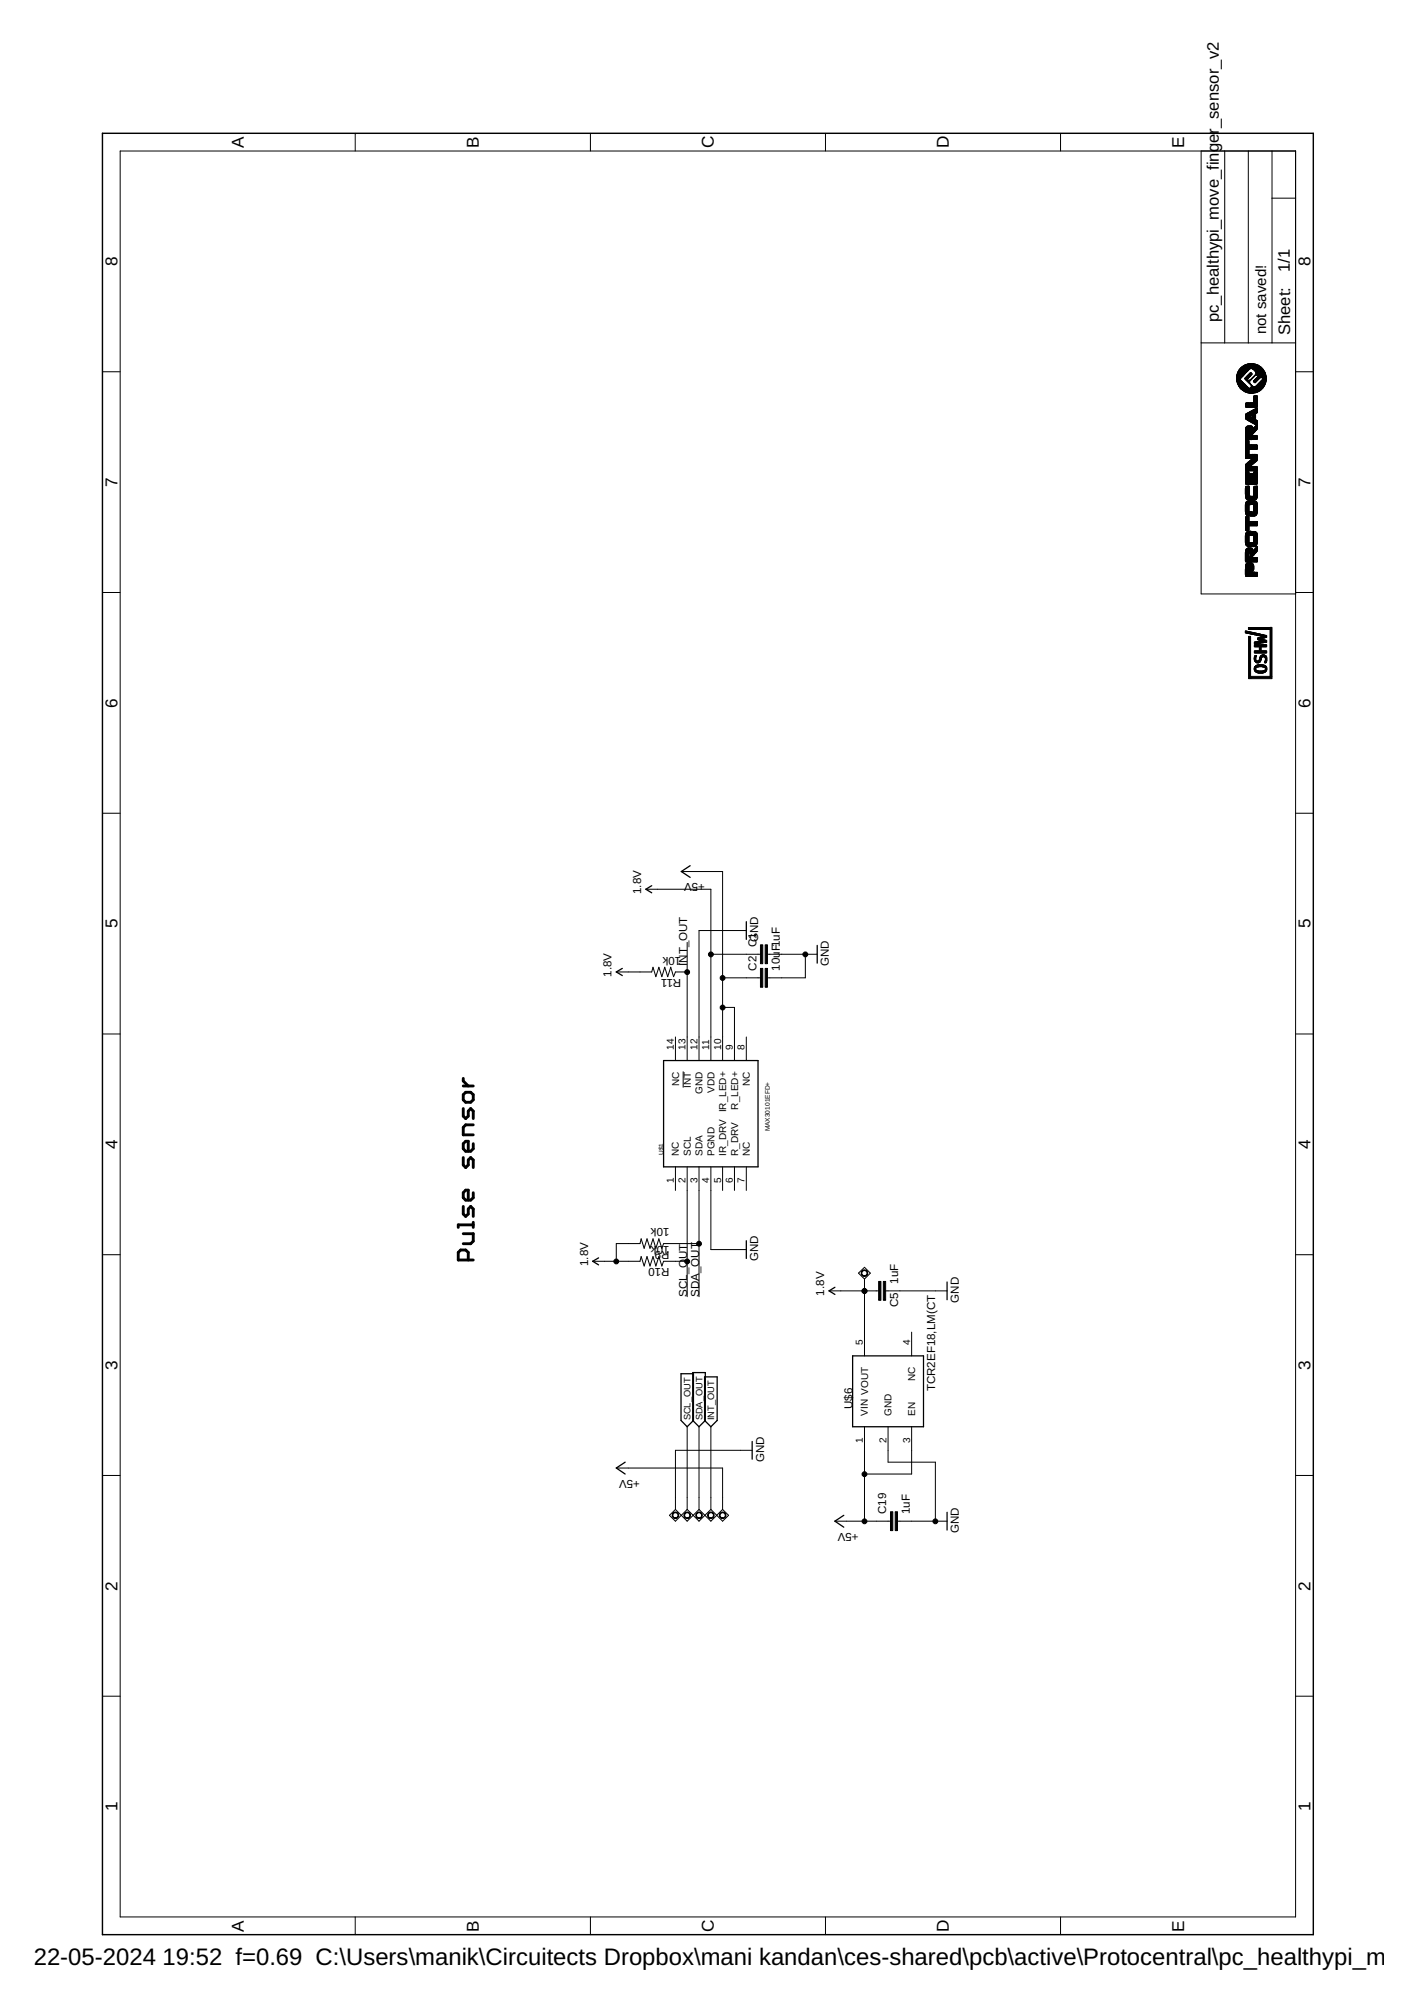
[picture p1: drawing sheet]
<svg xmlns="http://www.w3.org/2000/svg" width="210mm" height="297mm" viewBox="0 0 210 297" stroke-linecap="round" stroke-linejoin="round" font-family="sans-serif">
<g fill="none" stroke="#000" stroke-width=".15">
<path d="M52.6 19.7v2.7M87.5 19.7v2.7M122.3 19.7v2.7M157.1 19.7v2.7M17.8 22.4h174.1v261.6h-174.1zM177.9 22.4v65.6h14M181.4 22.4v28.4M184.9 22.4v28.4M188.4 29.4h3.5M188.4 22.4v28.4M15.2 55.1h2.6M177.9 50.8h14"/>
<path d="M191.9 55.1h2.6M15.2 87.8h2.6M191.9 87.8h2.6M15.2 120.5h2.6M95.7 131.7h9.6v25.4M100.9 129.1h6.1v28M101.8 139.6v17.5M110.6 137.9h-7.1v19.2M191.9 120.5h2.6M15.2 153.2h2.6M91.3 144h5.2l.2-.7 .5 1.4 .4-1.4 .4 1.4 .5-1.4 .4 1.4 .5-1.4 .4 1.4 .3-.7h1.7M100.1 153.6v3.5"/>
<path d="M101.2 158.7v2.4M105.3 141.4h7.3M107 149.2h1.8v7.9M107 144.9h5.6M110.6 153.6v3.5M113.7 141.4h7.4M119.3 141.4v3.5h-5.6M191.9 153.2h2.6M100.1 172.9v3.5M101.8 172.9v19.2M103.5 172.9v19.2M105.3 172.9v12.2h5.3"/>
<path d="M107 172.9v3.5M108.8 172.9v3.5M110.6 172.9v3.5M15.2 185.9h2.6M87.8 186.9h7l.2-.7 .4 1.4 .4-1.4 .5 1.4 .4-1.4 .5 1.4 .4-1.4 .4 1.4 .3-.7h3.5M103.5 184.2h-5.2l-.3 .7-.4-1.4-.4 1.4-.5-1.4-.4 1.4-.5-1.4-.4 1.4-.4-1.4-.2 .7h-3.5v2.7M122.8 191.2h7.4M127.2 188.6l.9-.9 .8 .9-.8 .9zM128.1 189.5v11.4M131.2 191.2h9.1M135 197.4v3.5M191.9 185.9h2.6"/>
<path d="M15.2 218.6h2.6M91.3 217.5h15.7v6.1M101.8 211.4v12.2M103.5 211.4v12.2M105.3 211.4v12.2M111.4 214.9h-11.3v8.7M128.1 211.4v14M131.6 211.4v5.2h7v8.8M135 211.4v7h-6.9M191.9 218.6h2.6M100.1 223.6l1.7 1.8 .9-.9M100.1 223.6l-.9 .9 .9 .9 1.7-1.8"/>
<path d="M101.8 223.6l.9 .9M102.7 224.5l.8 .9 .9-.9M103.5 223.6l.9 .9M103.5 223.6l-.8 .9M105.3 223.6l1.7 1.8 .9-.9-.9-.9M105.3 223.6l-.9 .9M107 223.6l-1.7 1.8-.9-.9M123.7 225.4h8.2M132.9 225.4h7.4M15.2 251.3h2.6M191.9 251.3h2.6M52.6 284v2.6"/>
<path d="M87.5 284v2.6M122.3 284v2.6M157.1 284v2.6"/>
</g>
<g fill="none" stroke="#000" stroke-width=".19">
<path d="M96.5 131.2l-.8 .5 .8 .6M102.2 128.2l-1.3 .9 1.3 .9M110.6 136.5v2.7M92.2 143.5l-.9 .5 .9 .5M98.3 157.1h14v15.8h-14zM121.1 140.1v2.6M88.7 186.4l-.9 .5 .9 .5M110.6 183.8v2.6M123.7 190.7l-.9 .5 .9 .6M140.3 189.9v2.7M92.6 216.6l-1.3 .9 1.3 .9M100.9 203.5h1.8v6.9l-.9 1-.9-1z"/>
<path d="M102.6 203.3h1.9v7.1l-1 1-.9-1zM104.4 204h1.8v6.4l-.9 1-.9-1zM111.4 213.6v2.6M126.3 200.9h10.5v10.5h-10.5zM125 224.5l-1.3 .9 1.3 .9M140.3 224v2.7"/>
</g>
<g fill="none" stroke="#000" stroke-width=".42">
<path d="M68.6 159.8v.3l.8 .8M68.6 164.2v1.2l.4 .3 .4-.3v-.8l.3-.4 .4 .4v1.1M68.6 171.5v1.1l.4 .4 .4-.4v-.7l.3-.4 .4 .4v1.1M68.6 178.7v1.2l.4 .3 .4-.3v-.8l.3-.4 .4 .4v1.1M68.6 162.2l.4-.4h.7l.4 .4v.7l-.4 .4h-.7l-.4-.4zM68.6 160.9h1.5M70.1 169.4v.8l-.4 .4h-.7l-.4-.4v-.8l.4-.3h.4v1.5M70.1 176.7v.7l-.4 .4h-.7l-.4-.4v-.7l.4-.4h.4v1.5M70.1 166.6h-1.1l-.4 .4v1.1h1.5M68.6 182.8h1.5v1.1l-.4 .4h-1.1M69.4 186.7v-1.2l-.4-.3h-.8l-.3 .3v1.2h2.2M70.1 181.5h-2.2v.3"/>
<path d="M70.1 181.1v.7"/>
</g>
<g fill="#000" stroke="#000" stroke-width=".15">
<path d="M183.2 55.7v.7zM183.2 55.5l.1 1.1zM183.3 55.4v1.3zM183.3 55.3v1.5zM183.3 55.2l.1 1.7zM183.4 55.1v1.9zM183.4 55v2zM183.4 55l.1 2.1zM183.5 54.9v2.3zM183.5 54.8l.1 2.5zM183.6 54.8v2.5zM183.6 54.7v2.7z"/>
<path d="M183.6 56.2l.1 1.2zM183.6 54.7l.1 1.5zM183.7 56.2v1.3zM183.7 54.6v1.5zM183.7 56.3v1.2zM183.7 56.3l.1 1.3zM183.7 54.5l.1 1.6zM183.8 56.3v1.3zM183.8 54.5v1.5zM183.8 56.4l.1 1.2zM183.8 54.5l.1 1.5zM183.9 56.4v1.3z"/>
<path d="M183.9 54.4v1.6zM183.9 54.4v1.5zM183.9 56.5l.1 1.2zM183.9 54.4l.1 1.5zM184 56.5v1.2zM184 54.4v1.5zM184 56.5v1.3zM184 54.3v1.5zM184 56.6l.1 1.2zM184 54.3l.1 1.5zM184.1 56.6v1.2zM184.1 54.3v1.5z"/>
<path d="M184.1 56.7v1.1zM184.1 54.3v1.4zM184.1 56.7l.1 1.2zM184.1 54.2l.1 1.5zM184.2 56.7v1.2zM184.2 54.2v1.4zM184.2 56.8v1.1zM184.2 56.8l.1 1.1zM184.2 54.2l.1 1.4zM184.3 56.8v1.2zM184.3 54.1v1.4zM184.3 56.9v1.1z"/>
<path d="M184.3 56.9l.1 1.1zM184.3 54.1l.1 1.3zM184.4 56.9v1.1zM184.4 54.1v1.3zM184.4 57v1.1zM184.4 56v.2zM184.4 57l.1 1.1zM184.4 56l.1 .2zM184.4 54.1l.1 1.2zM184.5 57v1.1zM184.5 55.9v.3zM184.5 54v1.3z"/>
<path d="M184.5 57.1l.1 1zM184.5 55.9l.1 .4zM184.5 54l.1 1.2zM184.6 57.1v1zM184.6 55.9v.4zM184.6 54v1.2zM184.6 55.8v.5zM184.6 57.2l.1 .9zM184.6 55.8l.1 .5zM184.6 54l.1 1.1zM184.7 57.2v.9zM184.7 56.3v.1z"/>
<path d="M184.7 55.8v.5zM184.7 54v1.1zM184.7 57.3v.8zM184.7 55.7v.5zM184.7 57.3l.1 .9zM184.7 56.3l.1 .2zM184.7 55.7l.1 .5zM184.7 54l.1 1.1zM184.8 57.3v.9zM184.8 56.3v.2zM184.8 55.7v.5zM184.8 54v1z"/>
<path d="M184.8 55.6v.5zM184.8 53.9v1.1zM184.8 57.4l.1 .8zM184.8 56.3l.1 .3zM184.8 55.6l.1 .5zM184.8 53.9l.1 1zM184.9 57.4v.8zM184.9 56.3v.3zM184.9 55.6v.5zM184.9 53.9v1zM184.9 57.5v.7zM184.9 55.5v.5z"/>
<path d="M184.9 57.5l.1 .7zM184.9 56.3l.1 .4zM184.9 55.5l.1 .5zM184.9 53.9l.1 .9zM185 57.5v.7zM185 56.3v.4zM185 55.5v.5zM185 53.9v.9zM185 57.6v.6zM185 55.4v.5zM185 57.6l.1 .6zM185 56.3l.1 .5z"/>
<path d="M185 55.4l.1 .5zM185 53.9l.1 .8zM185.1 57.6v.6zM185.1 56.3v.5zM185.1 55.4v.5zM185.1 53.9v.8zM185.1 57.5v.8zM185.1 56.7v.2zM185.1 56.3v.2zM185.1 55.3v.5zM185.1 57.5l.1 .8zM185.1 56.8l.1 .1z"/>
<path d="M185.1 56.3l.1 .1zM185.1 55.3l.1 .5zM185.1 53.9l.1 .8zM185.2 57.4v.9zM185.2 56.8v.1zM185.2 56.3v.1zM185.2 55.2v.6zM185.2 53.9v.7zM185.2 57.4l.1 .9zM185.2 56.9l.1 .1zM185.2 56.3h.1zM185.2 55.2l.1 .5z"/>
<path d="M185.2 53.9l.1 .7zM185.3 57.4v.9zM185.3 56.9v.1zM185.3 56.2v.1zM185.3 55.2v.5zM185.3 53.9v.7zM185.3 55.2v.4zM185.3 57.3l.1 1zM185.3 57l.1 .1zM185.3 56.2h.1zM185.3 55.3l.1 .3zM185.3 53.9l.1 .7z"/>
<path d="M185.4 57.3v1zM185.4 57v.1zM185.4 56.1v.1zM185.4 55.2v.3zM185.4 53.9v.7zM185.4 57.2v1.1zM185.4 55.3v.2zM185.4 57.2l.1 1.1zM185.4 57.1l.1 .1zM185.4 56l.1 .1zM185.4 55.4l.1 .1zM185.4 53.9l.1 .7z"/>
<path d="M185.5 57.1v1.2zM185.5 56v.1zM185.5 53.9v.7zM185.5 57.2v1.1zM185.5 53.9v.8zM185.5 57.2l.1 1.1zM185.5 55.9l.1 .1zM185.5 53.9l.1 .8zM185.6 57.2v1.1zM185.6 55.9v.1zM185.6 53.9v.8zM185.6 57.3l.1 1z"/>
<path d="M185.6 55.8l.1 .1zM185.6 53.9l.1 .8zM185.7 57.3v.9zM185.7 55.8v.1zM185.7 53.9v.9zM185.7 56.4v.2zM185.7 57.3l.1 .9zM185.7 56.4l.1 .2zM185.7 55.7l.1 .1zM185.7 53.9l.1 .9zM185.8 57.3v.9zM185.8 56.3v.3z"/>
<path d="M185.8 55.7v.1zM185.8 53.9v1zM185.8 57.3l.1 .9zM185.8 56.3l.1 .4zM185.8 55.6l.1 .1zM185.8 53.9l.1 1zM185.9 57.3v.9zM185.9 56.2v.5zM185.9 55.6v.1zM185.9 54v1zM185.9 57.3l.1 .9zM185.9 56.2l.1 .5z"/>
<path d="M185.9 55.5l.1 .1zM185.9 54l.1 1.1zM186 57.3v.9zM186 56.1v.5zM186 55.4v.2zM186 54v1.1zM186 57.2l.1 .9zM186 56.1l.1 .5zM186 55.4l.1 .2zM186 54l.1 1.2zM186.1 57.2v.9zM186.1 56v.6z"/>
<path d="M186.1 54v1.6zM186.1 57.1v1.1zM186.1 56v.5zM186.1 57.1l.1 1zM186.1 56l.1 .5zM186.1 54l.1 1.6zM186.2 57.1v1zM186.2 55.9v.6zM186.2 54v1.6zM186.2 55.9v.5zM186.2 54.1v1.5zM186.2 57l.1 1.1z"/>
<path d="M186.2 55.9l.1 .5zM186.2 54.1l.1 1.5zM186.3 57v1.1zM186.3 55.8v.5zM186.3 54.1v1.5zM186.3 56.9v1.1zM186.3 56.9l.1 1.1zM186.3 55.8l.1 .5zM186.3 54.1l.1 1.5zM186.4 56.9v1.1zM186.4 55.7v.5zM186.4 54.1v1.5z"/>
<path d="M186.4 56.8v1.2zM186.4 56.8l.1 1.2zM186.4 55.7l.1 .5zM186.4 54.2l.1 1.4zM186.5 56.7v1.3zM186.5 55.6v.5zM186.5 54.2v1.4zM186.5 54.2v1.9zM186.5 56.7l.1 1.2zM186.5 54.2l.1 1.9zM186.6 56.6v1.3zM186.6 54.3v1.7z"/>
<path d="M186.6 56.6l.1 1.2zM186.6 54.3l.1 1.7zM186.7 56.5v1.3zM186.7 54.3v1.6zM186.7 56.5l.1 1.3zM186.7 54.4l.1 1.5zM186.8 56.5v1.3zM186.8 54.4v1.5zM186.8 56.4v1.3zM186.8 54.4v1.4zM186.8 56.4l.1 1.3zM186.8 54.4l.1 1.5z"/>
<path d="M186.9 56.4v1.3zM186.9 54.5v1.4zM186.9 56.3v1.3zM186.9 56.3l.1 1.3zM186.9 54.5l.1 1.5zM187 56.3v1.3zM187 54.6v1.4zM187 56.2v1.3zM187 56.2l.1 1.3zM187 54.7l.1 1.4zM187.1 56.2v1.3zM187.1 54.7v1.4z"/>
<path d="M187.1 54.8v2.6zM187.1 54.8l.1 2.5zM187.2 54.9v2.4zM187.2 54.9v2.3zM187.2 55l.1 2.2zM187.3 55v2.1zM187.3 55.1v2zM187.3 55.1l.1 1.9zM187.4 55.2v1.7zM187.4 55.3l.1 1.6zM187.5 55.4v1.3zM187.5 55.6v1z"/>
<path d="M187.5 55.7l.1 .8zM184.5 74.7v1.1zM184.5 72.3v.9zM184.5 76.6l.1 2zM184.5 74.5l.1 1.6zM184.5 72.1l.1 1.6zM184.5 69.9l.1 1.8zM184.5 68.8l.1 .9zM184.5 67.3l.1 .6zM184.5 65.3l.1 2zM184.5 63.4l.1 1.7zM184.5 61.3l.1 .8z"/>
<path d="M184.5 59.8l.1 .5zM184.6 76.6v2zM184.6 74.4v1.8zM184.6 72.1v1.7zM184.6 69.9v1.8zM184.6 68.8v.9zM184.6 67.3v.6zM184.6 65.3v2zM184.6 63.3v1.8zM184.6 61.3v.8zM184.6 59.7v.6zM184.6 74.4v1.9z"/>
<path d="M184.6 72.1v1.8zM184.6 68.7v1zM184.6 76.6l.1 2zM184.6 74.3l.1 2zM184.6 72.1l.1 1.9zM184.6 69.9l.1 1.8zM184.6 68.7l.1 1zM184.6 67.3l.1 .6zM184.6 65.3l.1 2zM184.6 63.2l.1 1.9zM184.6 61.3l.1 .8zM184.6 59.7l.1 .6z"/>
<path d="M184.7 76.6v2zM184.7 74.3v2.1zM184.7 72.1v1.9zM184.7 69.9v1.8zM184.7 68.6v1.1zM184.7 67.3v.6zM184.7 65.3v2zM184.7 63.2v1.9zM184.7 61.3v.9zM184.7 59.7v.6zM184.7 61.2v1zM184.7 76.6l.1 2z"/>
<path d="M184.7 74.3l.1 2.1zM184.7 72.1l.1 1.9zM184.7 69.9l.1 1.8zM184.7 68.6l.1 1.1zM184.7 67.3l.1 .6zM184.7 65.3l.1 2zM184.7 63.2l.1 1.9zM184.7 61.2l.1 1zM184.7 59.7l.1 .6zM184.8 76.6v2zM184.8 74.2v2.2zM184.8 72.1v1.9z"/>
<path d="M184.8 69.9v1.8zM184.8 68.6v1.1zM184.8 67.3v.6zM184.8 65.3v2zM184.8 63.1v2zM184.8 61.2v1.1zM184.8 59.7v.6zM184.8 72v2zM184.8 76.6l.1 2zM184.8 74.2l.1 2.2zM184.8 72l.1 2zM184.8 69.9l.1 1.8z"/>
<path d="M184.8 68.5l.1 1.2zM184.8 67.3l.1 .6zM184.8 65.3l.1 2zM184.8 63.1l.1 2zM184.8 61.2l.1 1.1zM184.8 59.7l.1 .6zM184.9 76.6v2zM184.9 74.2v2.2zM184.9 72v2zM184.9 69.9v1.8zM184.9 68.5v1.2zM184.9 67.3v.6z"/>
<path d="M184.9 65.3v2zM184.9 63.1v2zM184.9 61.2v1.1zM184.9 59.7v.6zM184.9 68.4v1.3zM184.9 61.1v1.2zM184.9 76.6l.1 2zM184.9 74.2l.1 2.2zM184.9 72l.1 2zM184.9 69.9l.1 1.8zM184.9 68.4l.1 1.3zM184.9 67.3l.1 .6z"/>
<path d="M184.9 65.3l.1 2zM184.9 63.1l.1 2zM184.9 61.1l.1 1.2zM184.9 59.7l.1 .6zM185 76.6v2zM185 74.2v2.2zM185 72v2.1zM185 69.9v1.8zM185 68.4v1.3zM185 67.3v.6zM185 65.3v2zM185 63.1v2z"/>
<path d="M185 61.1v1.3zM185 59.7v.6zM185 78.7v.6zM185 77.3v.6zM185 75.8v.6zM185 74.2v.6zM185 71.1v.6zM185 65.9v.6zM185 78.7l.1 .6zM185 77.3l.1 .6zM185 75.8l.1 .6zM185 74.2l.1 .6z"/>
<path d="M185 73.5l.1 .6zM185 71.1l.1 .6zM185 68.3l.1 1.4zM185 67.3l.1 .6zM185 65.9l.1 .6zM185 64.5l.1 .6zM185 63.1l.1 .7zM185 61.1l.1 1.3zM185 59.7l.1 .6zM185.1 78.7v.6zM185.1 77.3v.6zM185.1 75.8v.6z"/>
<path d="M185.1 74.2v.6zM185.1 73.5v.6zM185.1 71.1v.6zM185.1 68.3v1.4zM185.1 67.3v.6zM185.1 65.9v.6zM185.1 64.5v.6zM185.1 63.1v.6zM185.1 61v1.4zM185.1 59.7v.6zM185.1 78.7l.1 .6zM185.1 77.3l.1 .6z"/>
<path d="M185.1 75.8l.1 .6zM185.1 74.2l.1 .6zM185.1 73.5l.1 .6zM185.1 71.1l.1 .6zM185.1 70.1l.1 .9zM185.1 68.3l.1 1.4zM185.1 67.3l.1 .6zM185.1 65.9l.1 .6zM185.1 64.5l.1 .6zM185.1 63.1l.1 .6zM185.1 61.7l.1 .8zM185.1 61l.1 .7z"/>
<path d="M185.1 59.7l.1 .6zM185.2 78.7v.6zM185.2 77.3v.6zM185.2 75.8v.6zM185.2 74.2v.6zM185.2 73.5v.6zM185.2 71.1v.6zM185.2 70.1v.9zM185.2 68.2v1.5zM185.2 67.3v.6zM185.2 65.9v.6zM185.2 64.5v.6z"/>
<path d="M185.2 63.1v.6zM185.2 61.7v.8zM185.2 61v.7zM185.2 59.7v.6zM185.2 78.7l.1 .6zM185.2 77.3l.1 .6zM185.2 75.8l.1 .7zM185.2 74.2l.1 .5zM185.2 73.5l.1 .6zM185.2 71.1l.1 .6zM185.2 70.1l.1 .9zM185.2 69.1l.1 .6z"/>
<path d="M185.2 68.2l.1 .9zM185.2 67.3l.1 .6zM185.2 65.9l.1 .6zM185.2 64.5l.1 .6zM185.2 63.1l.1 .8zM185.2 61.8l.1 .7zM185.2 60.9l.1 .8zM185.2 59.7l.1 .6zM185.3 78.7v.6zM185.3 77.3v.6zM185.3 75.8v.7zM185.3 74.2v.5z"/>
<path d="M185.3 73.5v.6zM185.3 71.1v.6zM185.3 70.1v.9zM185.3 69.1v.6zM185.3 68.2v.8zM185.3 67.3v.6zM185.3 65.9v.6zM185.3 63.1v2zM185.3 61.8v.7zM185.3 60.9v.8zM185.3 59.7v.6zM185.3 68.1v.9z"/>
<path d="M185.3 60.9v.7zM185.3 78.7l.1 .6zM185.3 77.3l.1 .6zM185.3 75.8l.1 .7zM185.3 74.2l.1 .5zM185.3 73.5l.1 .6zM185.3 71.1l.1 .6zM185.3 70.1l.1 .9zM185.3 69.1l.1 .6zM185.3 68.1l.1 .9zM185.3 67.3l.1 .6zM185.3 65.9l.1 .6z"/>
<path d="M185.3 63.1l.1 2zM185.3 61.8l.1 .7zM185.3 60.9l.1 .7zM185.3 59.7l.1 .6zM185.4 78.7v.6zM185.4 77.3v.6zM185.4 75.8v.7zM185.4 74.2v.5zM185.4 73.5v.6zM185.4 71.1v.6zM185.4 70.1v.9zM185.4 69.1v.6z"/>
<path d="M185.4 68.1v.8zM185.4 67.3v.6zM185.4 65.9v.6zM185.4 63.1v2zM185.4 61.8v.8zM185.4 60.9v.7zM185.4 59.7v.6zM185.4 64.5v.6zM185.4 63.1v1.4zM185.4 61.9v.7zM185.4 78.7l.1 .6zM185.4 77.3l.1 .6z"/>
<path d="M185.4 75.8l.1 .7zM185.4 74.2l.1 .5zM185.4 73.5l.1 .6zM185.4 71.1l.1 .6zM185.4 70.1l.1 .9zM185.4 69.1l.1 .6zM185.4 68l.1 .9zM185.4 67.3l.1 .6zM185.4 65.9l.1 .6zM185.4 64.5l.1 .6zM185.4 63.1l.1 1.4zM185.4 61.9l.1 .7z"/>
<path d="M185.4 60.8l.1 .8zM185.4 59.7l.1 .6zM185.5 78.7v.6zM185.5 77.3v.6zM185.5 75.9v.6zM185.5 74.2v.5zM185.5 73.5v.6zM185.5 71.1v.6zM185.5 70.1v.9zM185.5 69.1v.6zM185.5 68v.8zM185.5 67.3v.6z"/>
<path d="M185.5 65.9v.6zM185.5 64.5v.6zM185.5 63.2v1.2zM185.5 61.9v.8zM185.5 60.8v.8zM185.5 59.7v.6zM185.5 67.9v.9zM185.5 60.8v1zM185.5 78.7l.1 .6zM185.5 77.3l.1 .6zM185.5 75.9l.1 .6zM185.5 74.2l.1 .5z"/>
<path d="M185.5 73.5l.1 .6zM185.5 71.1l.1 .6zM185.5 70.1l.1 .9zM185.5 69.1l.1 .6zM185.5 67.3l.1 1.5zM185.5 65.9l.1 .6zM185.5 64.5l.1 .6zM185.5 63.2l.1 1.1zM185.5 62l.1 .7zM185.5 60.8l.1 1zM185.5 59.7l.1 .6zM185.6 78.7v.6z"/>
<path d="M185.6 77.3v.6zM185.6 75.9v.6zM185.6 74.2v.5zM185.6 73.5v.6zM185.6 71.1v.6zM185.6 70.1v.9zM185.6 69.1v.6zM185.6 67.3v1.5zM185.6 65.9v.6zM185.6 64.5v.6zM185.6 63.3v1zM185.6 62v.7z"/>
<path d="M185.6 60.8v1zM185.6 59.7v.6zM185.6 67.3v1.4zM185.6 63.4v.9zM185.6 60.7v1.1zM185.6 78.7l.1 .6zM185.6 77.3l.1 .6zM185.6 75.9l.1 .6zM185.6 74.2l.1 .6zM185.6 73.5l.1 .6zM185.6 71.1l.1 .6zM185.6 69.1l.1 .6z"/>
<path d="M185.6 67.3l.1 1.4zM185.6 65.9l.1 .6zM185.6 64.5l.1 .6zM185.6 63.4l.1 .8zM185.6 62l.1 .7zM185.6 60.7l.1 1.1zM185.6 59.7l.1 .6zM185.7 78.7v.6zM185.7 77.3v.6zM185.7 75.9v.6zM185.7 74.2v.6zM185.7 73.5v.6z"/>
<path d="M185.7 71.1v.6zM185.7 69.1v.6zM185.7 67.3v1.4zM185.7 65.9v.6zM185.7 64.5v.6zM185.7 63.5v.7zM185.7 62v.8zM185.7 60.7v1.2zM185.7 59.7v.6zM185.7 75.6v.9zM185.7 73.2v.9zM185.7 67.3v1.3z"/>
<path d="M185.7 63.4v.7zM185.7 77.3l.1 .6zM185.7 74.2l.1 2.3zM185.7 72.1l.1 2zM185.7 69.9l.1 1.8zM185.7 69.1l.1 .6zM185.7 67.3l.1 1.3zM185.7 65.9l.1 .6zM185.7 64.5l.1 .6zM185.7 63.4l.1 .7zM185.7 62.1l.1 .7zM185.7 60.7l.1 1.2z"/>
<path d="M185.7 58.6l.1 1.7zM185.8 77.3v.6zM185.8 74.2v2.3zM185.8 72.1v2zM185.8 69.9v1.8zM185.8 69.1v.6zM185.8 67.3v1.3zM185.8 65.9v.6zM185.8 64.5v.6zM185.8 63.4v.7zM185.8 62.1v.7zM185.8 60.7v1.2z"/>
<path d="M185.8 58.6v1.7zM185.8 74.2v2.2zM185.8 72.1v1.9zM185.8 63.3v.7zM185.8 60.6v1.3zM185.8 77.3l.1 .6zM185.8 74.2l.1 2.2zM185.8 72.1l.1 1.9zM185.8 69.9l.1 1.8zM185.8 69.1l.1 .6zM185.8 67.3l.1 1.3zM185.8 65.9l.1 .6z"/>
<path d="M185.8 64.5l.1 .6zM185.8 63.2l.1 .8zM185.8 62.1l.1 .8zM185.8 60.6l.1 1.4zM185.8 58.6l.1 1.7zM185.9 77.3v.6zM185.9 74.2v2.2zM185.9 72.1v1.9zM185.9 69.8v1.9zM185.9 69.1v.6zM185.9 67.3v1.2zM185.9 65.9v.6z"/>
<path d="M185.9 64.5v.6zM185.9 63.2v.8zM185.9 62.1v.8zM185.9 60.6v1.4zM185.9 58.6v1.7zM185.9 63.2v.7zM185.9 62.2v.7zM185.9 77.3l.1 .6zM185.9 74.2l.1 2.2zM185.9 72.1l.1 1.9zM185.9 69.8l.1 1.9zM185.9 69.1l.1 .6z"/>
<path d="M185.9 67.3l.1 1.1zM185.9 65.9l.1 .6zM185.9 64.5l.1 .6zM185.9 63.1l.1 .8zM185.9 62.2l.1 .7zM185.9 60.6l.1 1.4zM185.9 58.6l.1 1.7zM186 77.3v.6zM186 74.2v2.2zM186 72.1v1.9zM186 69.8v1.9zM186 69.1v.6z"/>
<path d="M186 67.3v1.1zM186 65.9v.6zM186 64.5v.6zM186 63.1v.7zM186 62.2v.7zM186 60.6v.7zM186 58.6v1.7zM186 77.3l.1 .6zM186 74.3l.1 2.1zM186 72l.1 2zM186 69.8l.1 1.9zM186 69.1l.1 .6z"/>
<path d="M186 67.3l.1 1.1zM186 65.9l.1 .6zM186 64.5l.1 .6zM186 63.1l.1 .7zM186 62.2l.1 .7zM186 60.5l.1 .7zM186 58.6l.1 1.7zM186.1 77.3v.6zM186.1 74.3v2zM186.1 72v2zM186.1 69.8v1.9zM186.1 69.1v.6z"/>
<path d="M186.1 67.3v1.1zM186.1 65.9v.6zM186.1 64.5v.6zM186.1 63v.8zM186.1 62.2v.7zM186.1 60.5v.7zM186.1 58.6v1.7zM186.1 72v1.9zM186.1 67.3v1zM186.1 63v.7zM186.1 77.3l.1 .6zM186.1 74.4l.1 1.9z"/>
<path d="M186.1 72l.1 1.9zM186.1 69.8l.1 1.9zM186.1 69.1l.1 .6zM186.1 67.3l.1 1zM186.1 65.9l.1 .6zM186.1 64.5l.1 .6zM186.1 62.3l.1 1.4zM186.1 60.5l.1 .7zM186.1 58.6l.1 1.7zM186.2 77.3v.6zM186.2 74.4v1.8zM186.2 72v1.8z"/>
<path d="M186.2 69.8v1.9zM186.2 69.1v.6zM186.2 67.3v1zM186.2 65.9v.6zM186.2 64.5v.6zM186.2 62.3v1.3zM186.2 60.5v.7zM186.2 58.6v1.7zM186.2 74.5v1.5zM186.2 67.3v.9zM186.2 60.5v.6zM186.2 77.3l.1 .6z"/>
<path d="M186.2 74.7l.1 1.1zM186.2 72l.1 1.5zM186.2 69.6l.1 .1zM186.2 66.4l.1 .1zM186.2 62.3l.1 1.2zM186.2 60.4l.1 .8zM184.5 84.3v.8zM184.5 81.8v1.3zM184.5 79.3v1.1zM184.5 93.5v.3zM184.5 83.7l.1 1.7zM184.5 81.5l.1 1.7z"/>
<path d="M184.5 79.1l.1 1.6zM184.5 93.5l.1 .3zM184.6 83.6v1.8zM184.6 81.4v1.8zM184.6 79v1.7zM184.6 93.5v.2zM184.6 83.5v1.9zM184.6 81.3v1.9zM184.6 78.9v1.9zM184.6 93.5v.3zM184.6 83.5l.1 1.9zM184.6 81.3l.1 1.9z"/>
<path d="M184.6 78.9l.1 1.9zM184.6 93.5l.1 .3zM184.7 83.5v1.9zM184.7 81.3v1.9zM184.7 78.8v2.1zM184.7 93.5v.3zM184.7 83.4v2zM184.7 83.4l.1 2zM184.7 81.3l.1 1.9zM184.7 78.8l.1 2.1zM184.7 93.5l.1 .3zM184.8 83.4v2z"/>
<path d="M184.8 81.2v2zM184.8 78.8v2.1zM184.8 93.5v.3zM184.8 78.7v2.2zM184.8 83.4l.1 2zM184.8 81.2l.1 2zM184.8 78.7l.1 2.2zM184.8 93.5l.1 .3zM184.9 83.4v2zM184.9 81.2v2zM184.9 78.7v2.2zM184.9 93.6v.2z"/>
<path d="M184.9 78.7v2.3zM184.9 83.4l.1 2zM184.9 81.2l.1 2zM184.9 78.7l.1 2.3zM184.9 93.6l.1 .3zM184.9 93h3.2v.3h-3.2zM185 83.4v2zM185 81.2v2zM185 78.7v2.3zM185 93.6v.3zM185 82.4v.8zM185 81.2v.8z"/>
<path d="M185 80.4v.6zM185 84.8l.1 .6zM185 83.4l.1 .6zM185 82.6l.1 .6zM185 81.2l.1 .7zM185 80.4l.1 .6zM185 93.6l.1 .3zM185.1 84.8v.6zM185.1 83.4v.5zM185.1 82.6v.6zM185.1 81.2v.6zM185.1 80.4v.6z"/>
<path d="M185.1 93.6v.3zM185.1 84.8l.1 .6zM185.1 83.4l.1 .5zM185.1 82.6l.1 .6zM185.1 81.2l.1 .6zM185.1 80.4l.1 .6zM185.1 93.6l.1 .3zM185.2 84.8v.6zM185.2 83.4v.6zM185.2 82.6v.6zM185.2 81.2v.6zM185.2 80.4v.6z"/>
<path d="M185.2 93.6v.3zM185.2 84.8l.1 .6zM185.2 83.4l.1 .7zM185.2 82.6l.1 .6zM185.2 81.2l.1 .7zM185.2 80.4l.1 .6zM185.2 93.6l.1 .3zM185.3 83.4v2zM185.3 81.2v2zM185.3 80.4v.6zM185.3 93.6v.3zM185.3 83.4l.1 2z"/>
<path d="M185.3 81.2l.1 2zM185.3 80.4l.1 .6zM185.3 93.6l.1 .3zM185.4 83.4v2zM185.4 81.2v2zM185.4 80.4v.6zM185.4 93.7v.2zM185.4 84.8l.1 .6zM185.4 83.4l.1 1.3zM185.4 82.6l.1 .6zM185.4 81.2l.1 1.3zM185.4 80.4l.1 .6z"/>
<path d="M185.4 93.7l.1 .3zM185.5 84.8v.6zM185.5 83.4v1.2zM185.5 82.6v.6zM185.5 81.3v1.2zM185.5 80.4v.6zM185.5 93.7v.3zM185.5 83.5v1.1zM185.5 84.8l.1 .6zM185.5 83.5l.1 1.1zM185.5 82.6l.1 .6zM185.5 81.3l.1 1.1z"/>
<path d="M185.5 80.4l.1 .6zM185.5 93.7l.1 .3zM185.6 84.8v.6zM185.6 83.5v1zM185.6 82.6v.6zM185.6 81.4v1zM185.6 80.4v.6zM185.6 93.7v.3zM185.6 83.6v.9zM185.6 81.4v.9zM185.6 84.8l.1 .6zM185.6 83.6l.1 .9z"/>
<path d="M185.6 82.6l.1 .6zM185.6 81.5l.1 .8zM185.6 80.4l.1 .6zM185.6 93.7l.1 .3zM185.7 84.8v.6zM185.7 83.7v.7zM185.7 82.6v.6zM185.7 81.6v.7zM185.7 80.4v.6zM185.7 93.7v.3zM185.7 83.8v.5zM185.7 81.5v.8z"/>
<path d="M185.7 80.1v.9zM185.7 84.8l.1 .6zM185.7 82.6l.1 .6zM185.7 81.5l.1 .7zM185.7 78.7l.1 2.3zM185.7 93.7l.1 .3zM185.8 84.8v.6zM185.8 82.6v.6zM185.8 81.4v.7zM185.8 78.7v2.3zM185.8 99v.2zM185.8 97.5v.2z"/>
<path d="M185.8 93.7v.3zM185.8 98.8v.5zM185.8 97.3v.5zM185.8 96.4v.3zM185.8 95.5v.3zM185.8 95.1v.3zM185.8 84.8l.1 .6zM185.8 82.6l.1 .6zM185.8 81.3l.1 .8zM185.8 78.7l.1 2.3zM185.8 98.8l.1 .6zM185.8 97.2l.1 .7z"/>
<path d="M185.8 96.4l.1 .3zM185.8 95.5l.1 .3zM185.8 95.1l.1 .3zM185.8 93.8l.1 .2zM185.9 84.8v.6zM185.9 82.6v.6zM185.9 81.3v.7zM185.9 78.7v2.3zM185.9 98.7v.8zM185.9 97.1v.9zM185.9 96.4v.3zM185.9 95.5v.3z"/>
<path d="M185.9 95.1v.3zM185.9 93.8v.2zM185.9 78.8v2.1zM185.9 93.8v.3zM185.9 84.8l.1 .6zM185.9 82.6l.1 .6zM185.9 81.2l.1 .8zM185.9 78.8l.1 2.1zM185.9 98.7l.1 .8zM185.9 97.1l.1 .9zM185.9 96.4l.1 .3zM185.9 95.5l.1 .3z"/>
<path d="M185.9 95.1l.1 .3zM185.9 93.8l.1 .3zM186 84.8v.6zM186 82.6v.6zM186 81.2v.7zM186 78.8v2.1zM186 98.7v.8zM186 97.1v1zM186 96.4v.3zM186 95.5v.3zM186 95.1v.3zM186 93.8v.3z"/>
<path d="M186 84.8l.1 .6zM186 82.6l.1 .6zM186 81.2l.1 .7zM186 78.8l.1 2.1zM186 99.3l.1 .2zM186 98.6l.1 .4zM186 97.8l.1 .3zM186 97.1l.1 .3zM186 96.4l.1 .3zM186 95.5l.1 .3zM186 95.1l.1 .3zM186 93.8l.1 .3z"/>
<path d="M186.1 84.8v.6zM186.1 82.6v.6zM186.1 81.1v.8zM186.1 78.8v2.1zM186.1 99.3v.3zM186.1 98.6v.3zM186.1 97.9v.2zM186.1 97.1v.2zM186.1 96.4v.3zM186.1 95.5v.3zM186.1 95.1v.3zM186.1 93.8v.3z"/>
<path d="M186.1 81.1v.7zM186.1 78.9v1.9zM186.1 97.9v.3zM186.1 97.1v.1zM186.1 84.8l.1 .6zM186.1 82.6l.1 .6zM186.1 81l.1 .8zM186.1 78.9l.1 1.9zM186.1 99.3l.1 .3zM186.1 98.6l.1 .3zM186.1 97.9l.1 .3zM186.1 96.4l.1 .3z"/>
<path d="M186.1 95.5l.1 .3zM186.1 95.1l.1 .3zM186.1 93.8l.1 .3zM186.2 84.8v.6zM186.2 82.6v.6zM186.2 81v.7zM186.2 78.9v1.8zM186.2 99.3v.3zM186.2 98.5v.3zM186.2 97.9v.3zM186.2 96.4v.3zM186.2 95.5v.3z"/>
<path d="M186.2 95.1v.3zM186.2 93.9v.2zM186.2 79v1.6zM186.2 99.4v.3zM186.2 84.8l.1 .6zM186.2 82.6l.1 .6zM186.2 81l.1 .5zM186.2 79.3l.1 1zM186.2 99.4l.1 .3zM186.2 98.5l.1 .3zM186.2 97.9l.1 .3zM186.2 96.4l.1 .3z"/>
<path d="M186.2 95.5l.1 .3zM186.2 95.1l.1 .3zM186.2 93.9l.1 .2zM186.3 99.4v.3zM186.3 98.5v.3zM186.3 97.9v.3zM186.3 96.4v.3zM186.3 95.5v.3zM186.3 95.1v.2zM186.3 93.9v.2zM186.3 94.5v.3zM186.3 99.4l.1 .3z"/>
<path d="M186.3 98.5l.1 .3zM186.3 97.9l.1 .3zM186.3 96.4l.1 .3zM186.3 95.5l.1 .3zM186.3 95.1l.1 .2zM186.3 94.5l.1 .3zM186.3 93.9l.1 .2zM186.4 99.4v.3zM186.4 98.5v.3zM186.4 97.9v.3zM186.4 96.4v.3zM186.4 95.5v.3z"/>
<path d="M186.4 95.1v.2zM186.4 94.5v.3zM186.4 93.9v.2zM186.4 99.4l.1 .3zM186.4 98.5l.1 .3zM186.4 97.9l.1 .3zM186.4 96.4l.1 .3zM186.4 95.5l.1 .3zM186.4 95l.1 .3zM186.4 94.5l.1 .3zM186.4 93.9l.1 .3zM186.5 99.4v.3z"/>
<path d="M186.5 98.5v.3zM186.5 97.9v.2zM186.5 96.4v.3zM186.5 95.5v.3zM186.5 95v.3zM186.5 94.4v.4zM186.5 93.9v.3zM186.5 97.8v.3zM186.5 99.4l.1 .3zM186.5 98.5l.1 .3zM186.5 97.6l.1 .5zM186.5 95.5l.1 1.2z"/>
<path d="M186.5 95l.1 .3zM186.5 94.4l.1 .4zM186.5 93.9l.1 .3zM186.6 99.4v.3zM186.6 98.5v.3zM186.6 97.5v.6zM186.6 95.5v1.2zM186.6 95v.3zM186.6 94.4v.4zM186.6 93.9v.3zM186.6 97.4v.7zM186.6 94.4v.5z"/>
<path d="M186.6 99.4l.1 .3zM186.6 98.5l.1 .3zM186.6 97.3l.1 .7zM186.6 95.5l.1 1.2zM186.6 95l.1 .3zM186.6 94.4l.1 .5zM186.6 94l.1 .2zM186.7 99.4v.3zM186.7 98.5v.3zM186.7 97.3v.7zM186.7 95.5v1.2zM186.7 95v.3z"/>
<path d="M186.7 94.7v.2zM186.7 94.4v.2zM186.7 94v.2zM186.7 99.4l.1 .3zM186.7 98.5l.1 .3zM186.7 97.2l.1 .7zM186.7 95.5l.1 1.2zM186.7 95l.1 .2zM186.7 94.7l.1 .2zM186.7 94.4l.1 .2zM186.7 94l.1 .2zM186.8 99.4v.3z"/>
<path d="M186.8 98.5v.3zM186.8 97.1v.8zM186.8 95.5v1.2zM186.8 95v.2zM186.8 94.7v.2zM186.8 94.4v.2zM186.8 94v.3zM186.8 97.1v.6zM186.8 96.4v.3zM186.8 95.5v.3zM186.8 99.4l.1 .3zM186.8 98.5l.1 .3z"/>
<path d="M186.8 97.1l.1 .5zM186.8 96.4l.1 .3zM186.8 95.5l.1 .3zM186.8 95l.1 .2zM186.8 94.7l.1 .2zM186.8 94.4l.1 .2zM186.8 94l.1 .3zM186.9 99.4v.3zM186.9 98.5v.3zM186.9 97.1v.4zM186.9 96.4v.3zM186.9 95.5v.3z"/>
<path d="M186.9 95v.2zM186.9 94.7v.2zM186.9 94.4v.2zM186.9 94v.3zM186.9 97v.4zM186.9 99.4l.1 .3zM186.9 98.5l.1 .3zM186.9 97l.1 .3zM186.9 96.4l.1 .3zM186.9 95.5l.1 .3zM186.9 95l.1 .2zM186.9 94.7l.1 .2z"/>
<path d="M186.9 94.4l.1 .2zM186.9 94l.1 .3zM187 99.4v.3zM187 98.5v.3zM187 97v.3zM187 96.4v.3zM187 95.5v.3zM187 95v.2zM187 94.7v.2zM187 94.3v.3zM187 94v.3zM187 99.4l.1 .3z"/>
<path d="M187 98.5l.1 .3zM187 97l.1 .3zM187 96.4l.1 .3zM187 95.5l.1 .3zM187 95l.1 .2zM187 94.7l.1 .2zM187 94.3l.1 .3zM187 94l.1 .3zM187.1 99.4v.3zM187.1 98.5v.3zM187.1 97v.3zM187.1 96.4v.3z"/>
<path d="M187.1 95.5v.3zM187.1 95v.2zM187.1 94.8v.1zM187.1 94.3v.3zM187.1 94v.3zM187.1 94.8v.4zM187.1 94.3v.2zM187.1 94.1v.2zM187.1 99.4l.1 .3zM187.1 98.5l.1 .3zM187.1 97l.1 .3zM187.1 96.4l.1 .3z"/>
<path d="M187.1 95.5l.1 .3zM187.1 94.8l.1 .4zM187.1 94.1l.1 .4zM187.2 99.4v.3zM187.2 98.5v.3zM187.2 97v.3zM187.2 96.4v.3zM187.2 95.5v.3zM187.2 94.8v.4zM187.2 94.1v.4zM187.2 99.3l.1 .3zM187.2 98.5l.1 .3z"/>
<path d="M187.2 97l.1 .3zM187.2 96.4l.1 .3zM187.2 95.5l.1 .3zM187.2 94.8l.1 .4zM187.2 94.1l.1 .4zM187.3 99.3v.3zM187.3 98.6v.3zM187.3 97v.3zM187.3 96.4v.3zM187.3 95.5v.3zM187.3 94.8v.4zM187.3 94.1v.4z"/>
<path d="M187.3 98.1v.1zM187.3 99.3l.1 .3zM187.3 98.6l.1 .3zM187.3 98l.1 .2zM187.3 97.1l.1 .3zM187.3 96.4l.1 .3zM187.3 95.5l.1 .3zM187.3 94.8l.1 .4zM187.3 94.1l.1 .4zM187.4 99.3v.3zM187.4 98.6v.3zM187.4 97.9v.3z"/>
<path d="M187.4 97.1v.3zM187.4 96.4v.3zM187.4 95.5v.3zM187.4 94.8v.4zM187.4 94.1v.4zM187.4 99.2l.1 .4zM187.4 98.6l.1 .4zM187.4 97.8l.1 .4zM187.4 97.1l.1 .4zM187.4 96.4l.1 .3zM187.4 95.5l.1 .3zM187.4 94.8l.1 .3z"/>
<path d="M187.4 94.1l.1 .3zM187.5 98.6v.9zM187.5 97.1v1.1zM187.5 96.4v.3zM187.5 95.5v.3zM187.5 94.8v.3zM187.5 94.1v.3zM187.5 98.7v.8zM187.5 98.7l.1 .7zM187.5 97.2l.1 1zM187.5 96.4l.1 .3zM187.5 95.5l.1 .3z"/>
<path d="M187.5 94.9l.1 .3zM187.5 94.1l.1 .3zM187.6 98.7v.7zM187.6 97.2v.9zM187.6 96.4v.3zM187.6 95.5v.3zM187.6 94.9v.3zM187.6 94.1v.3zM187.6 98.8v.5zM187.6 97.3v.7zM187.6 94.2v.2zM187.6 98.9l.1 .3z"/>
<path d="M187.6 97.4l.1 .5zM185 94.3h.3v6.2h-.3zM185.3 100.2h3.1v.3h-3.1zM188.1 92.9h.3v7.3h-.3zM112.6 140h.4v2.8h-.4zM112.6 143.5h.4v2.8h-.4zM113.3 140h.4v2.8h-.4zM113.3 143.5h.4v2.8h-.4zM130.2 189.8h.3v2.8h-.3zM130.9 189.8h.3v2.8h-.3zM131.9 224h.3v2.8h-.3zM132.6 224h.3v2.8h-.3z"/>
</g>
<path d="M15.2 19.7h179.3v266.9h-179.3z" fill="none" stroke="#000" stroke-width=".21"/>
<g fill="#000" stroke="#000" stroke-width=".15">
<path d="M127.8 188.2a.49 .49 0 0 1 .7 .3 .49 .49 0 0 1-.4 .6v-.1a.39 .39 0 0 1-.4-.6 .39 .39 0 0 1 .7 0 .39 .39 0 0 1-.2 .6 .44 .44 0 0 1-.6-.2 .44 .44 0 0 1 .2-.6z" fill-rule="evenodd"/>
<path d="M99.8 224.1a.49 .49 0 0 1 .7 .2 .49 .49 0 0 1-.4 .7v-.1a.39 .39 0 0 1-.4-.6 .39 .39 0 0 1 .7-.1 .39 .39 0 0 1-.2 .7 .44 .44 0 0 1-.6-.2 .44 .44 0 0 1 .2-.6z" fill-rule="evenodd"/>
<path d="M101.4 224.2a.5 .5 0 0 1 .8 0 .5 .5 0 0 1-.4 .8v-.1a.39 .39 0 0 1-.3-.6 .39 .39 0 0 1 .6-.1 .39 .39 0 0 1-.1 .7h-.2v.1a.5 .5 0 0 1-.4-.8z" fill-rule="evenodd"/>
<path d="M103.1 224.2a.49 .49 0 0 1 .9 0 .49 .49 0 0 1-.5 .8v-.1a.39 .39 0 0 1-.3-.6 .39 .39 0 0 1 .7-.1 .39 .39 0 0 1-.2 .7h-.2v.1a.5 .5 0 0 1-.4-.8z" fill-rule="evenodd"/>
<path d="M105 224.1a.49 .49 0 0 1 .8 .2 .49 .49 0 0 1-.5 .7v-.1a.39 .39 0 0 1-.3-.6 .39 .39 0 0 1 .6-.1 .39 .39 0 0 1-.1 .7 .44 .44 0 0 1-.7-.2 .44 .44 0 0 1 .2-.6z" fill-rule="evenodd"/>
<path d="M106.6 224.2a.5 .5 0 0 1 .9 0 .5 .5 0 0 1-.5 .8v-.1a.39 .39 0 0 1-.3-.6 .39 .39 0 0 1 .7-.1 .39 .39 0 0 1-.2 .7h-.2v.1a.5 .5 0 0 1-.4-.8z" fill-rule="evenodd"/>
<circle cx="101.8" cy="144" r=".36"/>
<circle cx="105.3" cy="141.4" r=".36"/>
<circle cx="107" cy="144.9" r=".36"/>
<circle cx="107" cy="149.3" r=".36"/>
<circle cx="119.3" cy="141.4" r=".36"/>
<circle cx="91.3" cy="186.9" r=".36"/>
<circle cx="101.8" cy="186.9" r=".36"/>
<circle cx="103.5" cy="184.3" r=".36"/>
<circle cx="128.1" cy="191.3" r=".36"/>
<circle cx="128.1" cy="218.4" r=".36"/>
<circle cx="128.1" cy="225.4" r=".36"/>
<circle cx="138.6" cy="225.4" r=".36"/>
</g>
<g font-size="3.5">
<text x="5" y="291">22-05-2024</text>
<text x="24.1" y="291">19:52 f=0.69 C:\Users\manik\Circuitects Dropbox\mani kandan\ces-shared\pcb\active\Protocentral\pc_healthypi_move</text>
</g>
<g font-size="2.5">
<text x="36.1" y="21.9" transform="rotate(-90 36.1 21.9)">A</text>
<text x="70.9" y="21.9" transform="rotate(-90 70.9 21.9)">B</text>
<text x="105.8" y="22" transform="rotate(-90 105.8 22)">C</text>
<text x="140.6" y="22" transform="rotate(-90 140.6 22)">D</text>
<text x="175.4" y="21.9" transform="rotate(-90 175.4 21.9)">E</text>
<text x="17.4" y="39.4" transform="rotate(-90 17.4 39.4)">8</text>
<text x="191" y="40.3" transform="rotate(-90 191 40.3)">1/1</text>
<text x="194.1" y="39.4" transform="rotate(-90 194.1 39.4)">8</text>
<text x="180.5" y="47.7" transform="rotate(-90 180.5 47.7)">pc_healthypi_move_finger_sensor_v2</text>
<text x="191.1" y="49.7" transform="rotate(-90 191.1 49.7)">Sheet:</text>
<text x="17.4" y="72.1" transform="rotate(-90 17.4 72.1)">7</text>
<text x="194.1" y="72.1" transform="rotate(-90 194.1 72.1)">7</text>
<text x="17.4" y="104.8" transform="rotate(-90 17.4 104.8)">6</text>
<text x="194.1" y="104.8" transform="rotate(-90 194.1 104.8)">6</text>
<text x="17.4" y="137.5" transform="rotate(-90 17.4 137.5)">5</text>
<text x="194.1" y="137.5" transform="rotate(-90 194.1 137.5)">5</text>
<text x="17.4" y="170.2" transform="rotate(-90 17.4 170.2)">4</text>
<text x="194.1" y="170.2" transform="rotate(-90 194.1 170.2)">4</text>
<text x="17.4" y="202.9" transform="rotate(-90 17.4 202.9)">3</text>
<text x="194.1" y="202.9" transform="rotate(-90 194.1 202.9)">3</text>
<text x="17.4" y="235.6" transform="rotate(-90 17.4 235.6)">2</text>
<text x="194.1" y="235.6" transform="rotate(-90 194.1 235.6)">2</text>
<text x="17.4" y="268.3" transform="rotate(-90 17.4 268.3)">1</text>
<text x="194.1" y="268.3" transform="rotate(-90 194.1 268.3)">1</text>
<text x="36.1" y="286.2" transform="rotate(-90 36.1 286.2)">A</text>
<text x="70.9" y="286.2" transform="rotate(-90 70.9 286.2)">B</text>
<text x="105.8" y="286.2" transform="rotate(-90 105.8 286.2)">C</text>
<text x="140.6" y="286.2" transform="rotate(-90 140.6 286.2)">D</text>
<text x="175.4" y="286.2" transform="rotate(-90 175.4 286.2)">E</text>
</g>
<text font-size="2.2" x="187.5" y="49.5" transform="rotate(-90 187.5 49.5)">not saved!</text>
<g font-size="1.7">
<text x="104.4" y="130.9" transform="rotate(-180 104.4 130.9)">+5V</text>
<text x="95" y="132.4" transform="rotate(-90 95 132.4)">1.8V</text>
<text x="100.9" y="141.7" transform="rotate(-180 100.9 141.7)">10k</text>
<text x="101.8" y="143.1" transform="rotate(-90 101.8 143.1)">INT_OUT</text>
<text x="112" y="143.8" transform="rotate(-90 112 143.8)">C2</text>
<text x="112" y="140.3" transform="rotate(-90 112 140.3)">CGND</text>
<text x="112" y="139.1" transform="rotate(-90 112 139.1)">1</text>
<text x="115.5" y="143.8" transform="rotate(-90 115.5 143.8)">10uF1uF</text>
<text x="122.8" y="143.1" transform="rotate(-90 122.8 143.1)">GND</text>
<text x="90.6" y="144.7" transform="rotate(-90 90.6 144.7)">1.8V</text>
<text x="100.9" y="145" transform="rotate(-180 100.9 145)">R11</text>
<text x="99.2" y="182" transform="rotate(-180 99.2 182)">10k</text>
<text x="99.2" y="184.6" transform="rotate(-180 99.2 184.6)">10k</text>
<text x="99.2" y="185.3" transform="rotate(-180 99.2 185.3)">R9</text>
<text x="87.1" y="187.6" transform="rotate(-90 87.1 187.6)">1.8V</text>
<text x="99.2" y="187.9" transform="rotate(-180 99.2 187.9)">R10</text>
<text x="112.3" y="186.9" transform="rotate(-90 112.3 186.9)">GND</text>
<text x="122.1" y="191.9" transform="rotate(-90 122.1 191.9)">1.8V</text>
<text x="133" y="190.2" transform="rotate(-90 133 190.2)">1uF</text>
<text x="101.8" y="192.1" transform="rotate(-90 101.8 192.1)">SCL_OUT</text>
<text x="103.6" y="192.1" transform="rotate(-90 103.6 192.1)">SDA_OUT</text>
<text x="133" y="193.7" transform="rotate(-90 133 193.7)">C5</text>
<text x="142" y="193" transform="rotate(-90 142 193)">GND</text>
<text x="126.3" y="208.7" transform="rotate(-90 126.3 208.7)">U$6</text>
<text x="138.5" y="206.1" transform="rotate(-90 138.5 206.1)">TCR2EF18,LM(CT</text>
<text x="94.8" y="219.2" transform="rotate(-180 94.8 219.2)">+5V</text>
<text x="113.2" y="216.6" transform="rotate(-90 113.2 216.6)">GND</text>
<text x="127.2" y="227.1" transform="rotate(-180 127.2 227.1)">+5V</text>
<text x="131.3" y="224.3" transform="rotate(-90 131.3 224.3)">C19</text>
<text x="134.8" y="224.3" transform="rotate(-90 134.8 224.3)">1uF</text>
<text x="142" y="227.1" transform="rotate(-90 142 227.1)">GND</text>
</g>
<g font-size="1.5">
<text x="99.8" y="155.5" transform="rotate(-90 99.8 155.5)">14</text>
<text x="101.6" y="155.5" transform="rotate(-90 101.6 155.5)">13</text>
<text x="103.3" y="155.5" transform="rotate(-90 103.3 155.5)">12</text>
<text x="105.1" y="155.5" transform="rotate(-90 105.1 155.5)">11</text>
<text x="106.8" y="155.5" transform="rotate(-90 106.8 155.5)">10</text>
<text x="108.6" y="155.5" transform="rotate(-90 108.6 155.5)">9</text>
<text x="110.3" y="155.5" transform="rotate(-90 110.3 155.5)">8</text>
<text x="100.6" y="160.9" transform="rotate(-90 100.6 160.9)">NC</text>
<text x="102.3" y="161.1" transform="rotate(-90 102.3 161.1)">INT</text>
<text x="105.8" y="161.9" transform="rotate(-90 105.8 161.9)">VDD</text>
<text x="111.1" y="160.9" transform="rotate(-90 111.1 160.9)">NC</text>
<text x="104.1" y="162" transform="rotate(-90 104.1 162)">GND</text>
<text x="109.3" y="164.4" transform="rotate(-90 109.3 164.4)">R_LED+</text>
<text x="100.6" y="171.3" transform="rotate(-90 100.6 171.3)">NC</text>
<text x="102.3" y="171.3" transform="rotate(-90 102.3 171.3)">SCL</text>
<text x="104.1" y="171.3" transform="rotate(-90 104.1 171.3)">SDA</text>
<text x="105.8" y="171.3" transform="rotate(-90 105.8 171.3)">PGND</text>
<text x="107.6" y="171.3" transform="rotate(-90 107.6 171.3)">IR_DRV IR_LED+</text>
<text x="109.3" y="171.3" transform="rotate(-90 109.3 171.3)">R_DRV</text>
<text x="111.1" y="171.3" transform="rotate(-90 111.1 171.3)">NC</text>
<text x="99.8" y="175.3" transform="rotate(-90 99.8 175.3)">1</text>
<text x="101.6" y="175.3" transform="rotate(-90 101.6 175.3)">2</text>
<text x="103.3" y="175.3" transform="rotate(-90 103.3 175.3)">3</text>
<text x="105.1" y="175.3" transform="rotate(-90 105.1 175.3)">4</text>
<text x="106.8" y="175.3" transform="rotate(-90 106.8 175.3)">5</text>
<text x="108.6" y="175.3" transform="rotate(-90 108.6 175.3)">6</text>
<text x="110.3" y="175.3" transform="rotate(-90 110.3 175.3)">7</text>
<text x="127.8" y="199.3" transform="rotate(-90 127.8 199.3)">5</text>
<text x="134.8" y="199.3" transform="rotate(-90 134.8 199.3)">4</text>
<text x="128.6" y="209.8" transform="rotate(-90 128.6 209.8)">VIN VOUT</text>
<text x="132.1" y="209.8" transform="rotate(-90 132.1 209.8)">GND</text>
<text x="135.6" y="209.8" transform="rotate(-90 135.6 209.8)">EN</text>
<text x="135.6" y="204.6" transform="rotate(-90 135.6 204.6)">NC</text>
<text x="127.8" y="213.8" transform="rotate(-90 127.8 213.8)">1</text>
<text x="131.3" y="213.8" transform="rotate(-90 131.3 213.8)">2</text>
<text x="134.8" y="213.8" transform="rotate(-90 134.8 213.8)">3</text>
</g>
<g font-size="1.4">
<text x="102.3" y="210.4" transform="rotate(-90 102.3 210.4)">SCL_OUT</text>
<text x="104" y="210.4" transform="rotate(-90 104 210.4)">SDA_OUT</text>
<text x="105.8" y="210.4" transform="rotate(-90 105.8 210.4)">INT_OUT</text>
</g>
<g font-size="1">
<text x="114" y="167.6" transform="rotate(-90 114 167.6)">MAX30101EFD+</text>
<text x="98.3" y="171.1" transform="rotate(-90 98.3 171.1)">U$1</text>
</g>
</svg>
